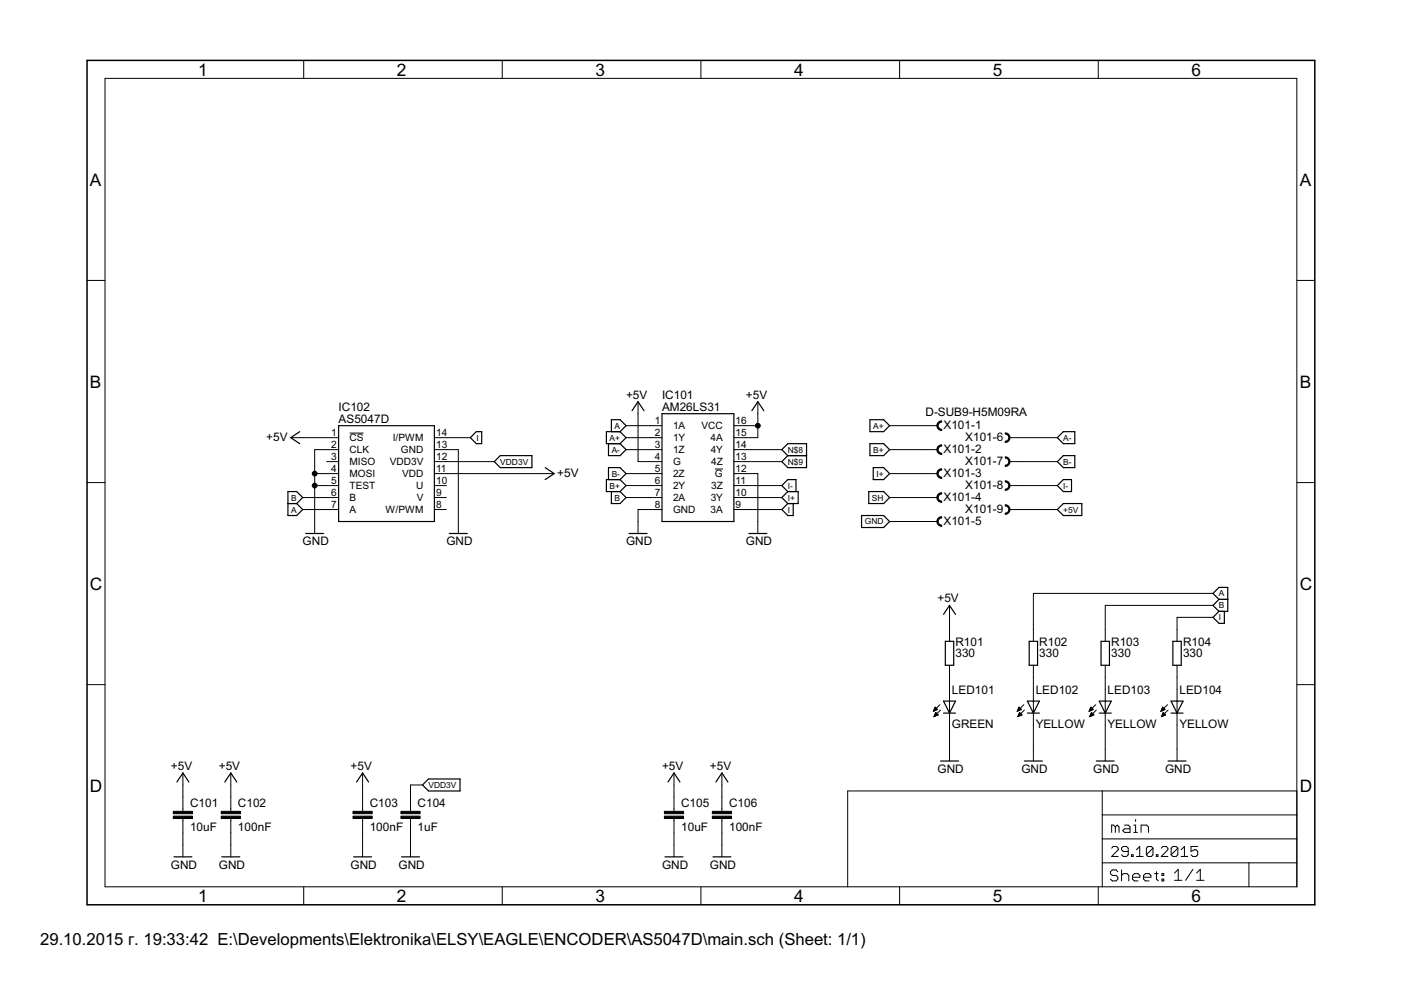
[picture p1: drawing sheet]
<svg xmlns="http://www.w3.org/2000/svg" width="297mm" height="210mm" viewBox="0 0 297 210" stroke-linecap="round" stroke-linejoin="round" font-family="sans-serif">
<g fill="#000" stroke="#000" stroke-width=".21">
<path d="M22.3 16.6v171.4zM64.4 12.8v3.8zM106.5 12.8v3.8zM148.6 12.8v3.8zM190.7 12.8v3.8zM232.9 12.8v3.8zM22.3 16.6h252.7zM18.5 59.5h3.8zM275 59.5h3.8zM61.6 92.8h2.6zM64.2 92.8h5.1zM66.7 95.3h2.6z"/>
<path d="M69.3 92.8h2.5zM69.3 95.3h2.5zM69.3 97.9h2.5zM74.1 91.8h3zM92.1 97.9h2.5zM92.1 95.3h2.5zM92.1 92.8h2.5zM94.6 95.3h2.6zM94.6 92.8h5.1zM94.6 97.9h10.2zM132.7 95.3h5.1zM132.7 92.8h5.1z"/>
<path d="M132.7 90.3h5.1zM135.3 85.2v2.5zM135.3 87.7v10.2zM135.3 97.9h2.5zM137.8 90.3h2.6zM137.8 92.8h2.6zM137.8 95.3h2.6zM137.8 97.9h2.6zM151.6 99.4h1.7zM155.6 97.9h2.5zM155.6 95.3h2.5zM155.6 92.8h2.5z"/>
<path d="M155.6 90.3h2.5zM158.1 90.3h2.6zM158.1 92.8h2.6zM160.7 85.2v2.5zM160.7 87.7v2.6zM160.7 90.3v2.5zM158.1 95.3h7.7zM158.1 97.9h7.7zM188.6 90.3h7.6zM188.6 95.3h7.6zM196.2 90.3h2.6zM196.2 95.3h2.6z"/>
<path d="M214 92.8h2.6zM214 97.9h2.6zM216.6 97.9h7.6zM216.6 92.8h7.6zM18.5 102.3h3.8zM64.2 105.5h5.1zM64.2 108h5.1zM66.7 110.6v2.5zM66.7 103v7.6zM66.7 100.4v2.6zM66.7 95.3v5.1zM69.3 100.4h2.5z"/>
<path d="M69.3 103h2.5zM69.3 105.5h2.5zM69.3 108h2.5zM66.7 100.4h2.6zM66.7 103h2.6zM92.1 108h2.5zM92.1 105.5h2.5zM92.1 103h2.5zM92.1 100.4h2.5zM97.2 110.6v2.5zM97.2 95.3v15.3zM115 100.4h2.5z"/>
<path d="M94.6 100.4h20.4zM132.7 100.4h5.1zM132.7 103h5.1zM132.7 105.5h5.1zM135.3 110.6v2.5zM135.3 108v2.6zM135.3 108h2.5zM137.8 100.4h2.6zM137.8 103h2.6zM137.8 105.5h2.6zM137.8 108h2.6zM155.6 108h2.5z"/>
<path d="M155.6 105.5h2.5zM155.6 103h2.5zM155.6 100.4h2.5zM160.7 110.6v2.5zM160.7 100.4v10.2zM158.1 100.4h2.6zM158.1 103h7.7zM158.1 105.5h7.7zM158.1 108h7.7zM188.6 110.6h7.6zM188.6 105.5h7.6zM188.6 100.4h7.6z"/>
<path d="M196.2 100.4h2.6zM196.2 105.5h2.6zM196.2 110.6h2.6zM214 103h2.6zM214 108h2.6zM216.6 108h7.6zM216.6 103h7.6zM275 102.3h3.8zM201.3 128.4v2.5zM201.3 133.4v2.6zM201.3 130.9v2.5zM219.1 133.4v2.6z"/>
<path d="M219.1 125.8v7.6zM234.3 133.4v2.6zM234.3 128.4v5zM249.6 133.4v2.6zM249.6 130.9v2.5zM234.3 128.4h22.9zM219.1 125.8h38.1zM249.6 130.9h7.6zM18.5 145.2h3.8zM198.3 149.9l-.4 .9zM197.9 150.7h.2zM198 150.6h.4z"/>
<path d="M198.4 151.1l-.4 .9zM198 150.5h.7zM198.1 150.3h.6zM198.1 151.8h.3zM198.1 151.7h.6zM198.1 150.2h.5zM198.2 150.1h.2zM198.2 151.6h.7zM198.2 151.4h.6zM198.3 149.9l.5 .5zM198.3 151.3h.3zM198.3 151.2h.2z"/>
<path d="M198.4 151.1l.5 .5zM197.9 150.8l.9-.4zM198 152l.9-.4zM199.3 149.4l-1.4 1.4zM199.4 150.6l-1.4 1.4zM201.3 151.2v2.5zM201.3 146.1v2.6zM201.3 148.7v2.5zM201.3 158.8v2.6zM201.3 141.1v2.5zM201.3 153.7v5.1zM201.3 143.6v2.5z"/>
<path d="M216 149.9l-.3 .9zM215.7 150.7h.2zM215.8 150.6h.4zM216.2 151.1l-.4 .9zM215.8 150.5h.7zM215.9 150.3h.6zM215.9 151.8h.3zM215.9 151.7h.6zM215.9 150.2h.4zM216 150.1h.2zM216 151.6h.7zM216 151.4h.5z"/>
<path d="M216 149.9l.6 .5zM216.1 151.3h.3zM216.1 151.2h.2zM216.2 151.1l.5 .5zM215.7 150.8l.9-.4zM215.8 152l.9-.4zM217.1 149.4l-1.4 1.4zM217.2 150.6l-1.4 1.4zM219.1 151.2v2.5zM219.1 146.1v2.6zM219.1 148.7v2.5zM219.1 158.8v2.6z"/>
<path d="M219.1 141.1v2.5zM219.1 153.7v5.1zM219.1 143.6v2.5zM231.3 149.9l-.4 .9zM230.9 150.7h.2zM231 150.6h.4zM231.4 151.1l-.4 .9zM231.1 150.5h.6zM231.1 150.3h.6zM231.1 151.8h.3zM231.1 150.2h.5zM231.1 151.7h.6z"/>
<path d="M231.2 150.1h.3zM231.2 151.6h.7zM231.2 151.4h.6zM231.3 149.9l.5 .5zM231.3 151.3h.3zM231.4 151.2h.1zM231.4 151.1l.5 .5zM230.9 150.8l.9-.4zM231 152l.9-.4zM232.3 149.4l-1.4 1.4zM232.4 150.6l-1.4 1.4zM234.3 151.2v2.5z"/>
<path d="M234.3 146.1v2.6zM234.3 148.7v2.5zM234.3 158.8v2.6zM234.3 141.1v2.5zM234.3 153.7v5.1zM234.3 143.6v2.5zM246.5 149.9l-.4 .9zM246.2 150.7h.2zM246.2 150.6h.5zM246.6 151.1l-.3 .9zM246.3 150.5h.6zM246.3 150.3h.6z"/>
<path d="M246.3 151.8h.3zM246.4 150.2h.4zM246.4 151.7h.5zM246.4 150.1h.3zM246.4 151.6h.7zM246.5 151.4h.5zM246.5 149.9l.5 .5zM246.5 151.3h.4zM246.6 151.2h.2zM246.6 151.1l.5 .5zM246.1 150.8l.9-.4zM246.3 152l.8-.4z"/>
<path d="M247.5 149.4l-1.4 1.4zM247.6 150.6l-1.3 1.4zM249.6 151.2v2.5zM249.6 146.1v2.6zM249.6 148.7v2.5zM249.6 158.8v2.6zM249.6 141.1v2.5zM249.6 153.7v5.1zM249.6 143.6v2.5zM275 145.2h3.8zM38.8 169v2.5zM38.8 174.1v2.5z"/>
<path d="M38.8 171.5v.5zM38.8 173.5v.6zM38.8 179.1v2.6zM38.8 163.9v2.5zM38.8 166.4v2.6zM38.8 176.6v2.5zM48.9 179.1v2.6zM48.9 163.9v2.5zM48.9 169v2.5zM48.9 174.1v2.5zM48.9 171.5v.5zM48.9 173.5v.6z"/>
<path d="M48.9 166.4v2.6zM48.9 176.6v2.5zM76.9 169v2.5zM76.9 174.1v2.5zM76.9 171.5v.5zM76.9 173.5v.6zM76.9 163.9v2.5zM76.9 179.1v2.6zM76.9 166.4v2.6zM76.9 176.6v2.5zM87 169v2.5zM87 174.1v2.5z"/>
<path d="M87 171.5v.5zM87 173.5v.6zM87 179.1v2.6zM87 176.6v2.5zM87 166.4v2.6zM87 166.4h2.6zM142.9 169v2.5zM142.9 174.1v2.5zM142.9 171.5v.5zM142.9 173.5v.6zM142.9 179.1v2.6zM142.9 163.9v2.5z"/>
<path d="M142.9 166.4v2.6zM142.9 176.6v2.5zM153.1 179.1v2.6zM153.1 163.9v2.5zM153.1 169v2.5zM153.1 174.1v2.5zM153.1 171.5v.5zM153.1 173.5v.6zM153.1 166.4v2.6zM153.1 176.6v2.5zM179.7 167.7h54zM233.7 167.7h41.3z"/>
<path d="M233.7 177.9h41.3zM233.7 172.8v5.1zM233.7 172.8h41.3zM233.7 167.7v5.1zM235.7 174.9v1.6zM235.7 174.9h.4zM236 179.5l-.3 .3zM236.1 174.9l.4 .4zM236.5 175.3v1.2zM236.5 175.3l.4-.4zM236 179.5h.7zM236.9 174.9l.4 .4z"/>
<path d="M236.7 179.5l.4 .3zM237.3 175.3v1.2zM237.8 179.8v.4zM238 176.1l.4-.4zM238.1 179.5l-.3 .3zM238.4 174.9h.8zM238 176.1l.4 .4zM238.4 175.7h1.2zM238.1 179.5h.7zM239.2 174.9l.4 .4zM238.8 179.5l.4 .3zM239.6 175.3v1.2z"/>
<path d="M238.4 176.5h1.2zM240.4 174.9h.4zM240.4 176.5h.8zM240.8 174.9v1.6zM240.8 173.8v.4zM241.6 179.5v2.1zM241.9 174.9v1.6zM241.9 174.9h1.2zM243.4 179.5l-.3 .3zM243.1 174.9l.4 .4zM243.4 179.5h.7zM243.5 175.3v1.2z"/>
<path d="M244.1 179.5l.4 .3zM244.5 179.8v1.4zM246.5 179.5l-.3 .3zM246.5 179.5h.8zM247.3 179.5l.3 .3zM248.7 179.5l-.4 .3zM248.7 179.5h.7zM249.4 179.5l.3 .3zM249.7 179.8v1.4zM251.1 179.5v2.1zM252.5 179.5v1zM252.5 179.5h1.4z"/>
<path d="M275 172.8v5.1zM275 167.7v5.1zM22.3 188h252.7zM64.4 188v3.8zM106.5 188v3.8zM148.6 188v3.8zM179.7 167.7v20.3zM190.7 188v3.8zM232.9 188v3.8zM233.7 182.9v5.1zM233.7 177.9v5zM235.4 184.8v.4z"/>
<path d="M235.4 185.2l.4 .4zM237.1 180.2l-1.4 1.4zM235.4 184.8l.4-.4zM235.8 185.6h.8zM235.4 186.4l.4 .4zM235.8 184.4h.8zM236.6 185.6l.4 .4zM235.8 186.8h.8zM236.6 184.4l.4 .4zM237 186v.4zM237 186.4l-.4 .4zM235.7 181.6h1.4z"/>
<path d="M237.1 179.8v.4zM237.8 181.2l.3 .4zM237.8 180.2l.3 .3zM237.8 184.4v2.4zM237.8 185.6l.4-.4zM238.1 181.6h.7zM238.1 180.5h1.1zM238.2 185.2h.8zM239.2 181.2l-.4 .4zM239 185.2l.3 .4zM239.2 179.8v1.4zM239.3 185.6v1.2z"/>
<path d="M239.9 181.2v.4zM239.9 181.2h.3zM240.1 185.6v.8zM240.1 185.6l.4-.4zM240.2 181.2v.4zM239.9 181.6h.3zM240.1 186.4l.4 .4zM240.5 185.2h.8zM240.9 180.2l.7-.7zM240.9 181.6h1.5zM240.5 186.8h.8zM241.3 185.2l.4 .4z"/>
<path d="M241.7 185.6v.4zM240.1 186h1.6zM242.5 185.6v.8zM242.5 185.6l.3-.4zM242.5 186.4l.3 .4zM242.8 185.2h.8zM243.1 179.8v1.4zM243.1 181.2l1.4-1.4zM243.1 181.2l.3 .4zM242.8 186.8h.8zM243.6 185.2l.4 .4zM244 185.6v.4z"/>
<path d="M242.5 186h1.5zM243.4 181.6h.7zM244.5 181.2l-.4 .4zM244.8 185.2h.8zM245.2 181.2v.4zM245.2 181.2h.3zM245.2 184.8v1.6zM245.2 186.4l.4 .4zM245.5 181.2v.4zM245.2 181.6h.3zM247.6 180.2l-1.4 1.4zM246.4 185.2h.3z"/>
<path d="M246.4 185.2v.4zM246.4 186.4h.3zM246.4 186.4v.4zM246.7 185.2v.4zM246.4 185.6h.3zM246.7 186.4v.4zM246.4 186.8h.3zM246.2 181.6h1.4zM247.6 179.8v.4zM248.3 179.8v1.4zM248.3 181.2l1.4-1.4zM248.3 181.2l.4 .4z"/>
<path d="M249 185.1l.8-.8zM249 186.6h1.6zM248.7 181.6h.7zM249.7 181.2l-.3 .4zM249.8 184.3v2.3zM251.1 179.5l-.7 .7zM250.4 181.6h1.4zM252.9 184.3l-1.5 2.3zM252.5 180.5l.7-.3zM252.5 181.2l.4 .4zM253.2 180.2h.4zM253.6 180.2l.3 .3z"/>
<path d="M252.9 181.6h.7zM253.7 185.1l.8-.8zM253.7 186.6h1.6zM253.9 180.5v.7zM253.9 181.2l-.3 .4zM254.5 184.3v2.3zM264.8 182.9v5.1zM264.8 182.9h10.2zM233.7 182.9h31.1zM275 182.9v5.1zM275 177.9v5zM275 16.6v171.4z"/>
<path d="M199 89.5l.7-.3v.3a.76 .76 0 0 0-.8 .8 .76 .76 0 0 0 .8 .7v.3a1.02 1.02 0 0 1-1-.7 1.02 1.02 0 0 1 .3-1.1z" fill-rule="evenodd"/>
<path d="M199 94.6l.7-.3v.3a.76 .76 0 0 0-.8 .7 .76 .76 0 0 0 .8 .8v.3a1.02 1.02 0 0 1-1-.7 1.02 1.02 0 0 1 .3-1.1z" fill-rule="evenodd"/>
<path d="M199 99.6l.7-.2v.3a.76 .76 0 0 0-.8 .7 .76 .76 0 0 0 .8 .8v.2a1.02 1.02 0 0 1-1-.6 1.02 1.02 0 0 1 .3-1.2z" fill-rule="evenodd"/>
<path d="M213.1 91.8a1.02 1.02 0 0 1 1 1 1.02 1.02 0 0 1-1 1v-.2a.76 .76 0 0 0 .8-.8 .76 .76 0 0 0-.8-.8z" fill-rule="evenodd"/>
<path d="M213.1 96.9a1.02 1.02 0 0 1 1 1 1.02 1.02 0 0 1-1 1v-.3a.76 .76 0 0 0 .8-.7 .76 .76 0 0 0-.8-.8z" fill-rule="evenodd"/>
<path d="M199 104.7l.7-.2v.2a.76 .76 0 0 0-.8 .8 .76 .76 0 0 0 .8 .8v.2a1.02 1.02 0 0 1-1-.7 1.02 1.02 0 0 1 .3-1.1z" fill-rule="evenodd"/>
<path d="M199 109.8l.7-.2v.2a.76 .76 0 0 0-.8 .8 .76 .76 0 0 0 .8 .7v.3a1.02 1.02 0 0 1-1-.7 1.02 1.02 0 0 1 .3-1.1z" fill-rule="evenodd"/>
<path d="M213.1 101.9a1.02 1.02 0 0 1 1 1.1 1.02 1.02 0 0 1-1 1v-.3a.76 .76 0 0 0 .8-.7 .76 .76 0 0 0-.8-.8z" fill-rule="evenodd"/>
<path d="M213.1 107a1.02 1.02 0 0 1 1 1 1.02 1.02 0 0 1-1 1.1v-.3a.76 .76 0 0 0 .8-.8 .76 .76 0 0 0-.8-.7z" fill-rule="evenodd"/>
<circle cx="160.7" cy="90.3" r=".51"/>
<circle cx="66.7" cy="103" r=".51"/>
<circle cx="66.7" cy="100.4" r=".51"/>
</g>
<g fill="#000" stroke="#000" stroke-width=".25">
<path d="M61.6 92.8l1.9-1.3zM61.6 92.8l1.9 1.3zM71.8 90.3h20.3zM92.1 90.3v20.3zM99.7 92.8l1.3-1.3zM99.7 92.8l1.3 1.3zM101 91.5h1.1zM101 94.1h1.1zM102.1 91.5v2.6zM104.8 97.9l1.3-1.3zM104.8 97.9l1.3 1.2zM106.1 96.6h6.7z"/>
<path d="M106.1 99.1h6.7zM112.8 96.6v2.5zM128.6 91.5v2.6zM129 94.1v2.5zM129.6 89v2.5zM129 99.1h2.5zM129 96.6h2.5zM129 94.1h2.5zM128.6 94.1h2.9zM128.6 91.5h2.9zM129.6 91.5h1.9zM129.6 89h1.9z"/>
<path d="M132.7 95.3l-1.2 1.3zM131.5 94.1l1.2 1.2zM132.7 92.8l-1.2 1.3zM131.5 91.5l1.2 1.3zM132.7 90.3l-1.2 1.2zM131.5 89l1.2 1.3zM135.3 85.2l-1.3 1.9zM135.3 85.2l1.2 1.9zM140.4 87.7h15.2zM155.6 87.7v22.9zM160.7 85.2l-1.3 1.9zM160.7 85.2l1.2 1.9z"/>
<path d="M165.8 95.3l1.2-1.2zM165.8 95.3l1.2 1.3zM165.8 97.9l1.2-1.3zM165.8 97.9l1.2 1.2zM167 94.1h4zM167 96.6h4zM167 99.1h4zM171 94.1v2.5zM171 96.6v2.5zM184.4 89v2.5zM184.4 94.1v2.5zM184.4 91.5h2.9z"/>
<path d="M184.4 89h2.9zM185.1 99.1h2.2zM184.4 96.6h2.9zM184.4 94.1h2.9zM188.6 90.3l-1.3 1.2zM187.3 89l1.3 1.3zM188.6 95.3l-1.3 1.3zM187.3 94.1l1.3 1.2zM224.2 97.9l1.2 1.2zM224.2 97.9l1.2-1.3zM224.2 92.8l1.2 1.3zM224.2 92.8l1.2-1.3z"/>
<path d="M225.4 99.1h2.5zM225.4 96.6h2.5zM225.4 94.1h2.5zM225.4 91.5h2.5zM227.9 96.6v2.5zM227.9 91.5v2.6zM61 104.2v2.6zM61 106.8v2.5zM61 106.8h1.9zM61 104.2h1.9zM61 109.3h1.9zM64.2 105.5l-1.3 1.3z"/>
<path d="M62.9 104.2l1.3 1.3zM64.2 108l-1.3 1.3zM62.9 106.8l1.3 1.2zM64.8 113.1h3.8zM71.8 90.3v20.3zM71.8 110.6h20.3zM95.3 113.1h3.8zM115.6 101.7l1.9-1.3zM115.6 99.1l1.9 1.3zM128.6 101.7v2.5zM129 99.1v2.6zM129.6 104.2v2.6z"/>
<path d="M129 101.7h2.5zM128.6 104.2h2.9zM128.6 101.7h2.9zM129.6 106.8h1.9zM129.6 104.2h1.9zM132.7 100.4l-1.2 1.3zM131.5 99.1l1.2 1.3zM132.7 103l-1.2 1.2zM131.5 101.7l1.2 1.3zM132.7 105.5l-1.2 1.3zM131.5 104.2l1.2 1.3zM133.4 113.1h3.8z"/>
<path d="M140.4 87.7v22.9zM140.4 110.6h15.2zM158.8 113.1h3.8zM165.8 103l1.2-1.3zM165.8 103l1.2 1.2zM165.8 105.5l1.2-1.3zM165.8 105.5l1.2 1.3zM165.8 108l1.2-1.2zM165.8 108l1.2 1.3zM167 101.7h1.8zM167 104.2h1.8zM167 104.2h2.2z"/>
<path d="M167 106.8h2.2zM167 106.8h1.2zM167 109.3h1.2zM168.2 106.8v2.5zM168.8 101.7v2.5zM169.2 104.2v2.6zM182.7 109.3v2.5zM184.2 104.2v2.6zM185.1 99.1v2.6zM182.7 111.8h4.6zM182.7 109.3h4.6zM184.2 106.8h3.1z"/>
<path d="M184.2 104.2h3.1zM185.1 101.7h2.2zM188.6 110.6l-1.3 1.2zM187.3 109.3l1.3 1.3zM188.6 105.5l-1.3 1.3zM187.3 104.2l1.3 1.3zM188.6 100.4l-1.3 1.3zM187.3 99.1l1.3 1.3zM224.2 108l1.2 1.3zM224.2 108l1.2-1.2zM224.2 103l1.2 1.2zM224.2 103l1.2-1.3z"/>
<path d="M225.4 109.3h4zM225.4 106.8h4zM225.4 104.2h1.8zM225.4 101.7h1.8zM227.2 101.7v2.5zM229.4 106.8v2.5zM200.4 136v5.1zM201.3 128.4l-1.3 1.9zM200.4 136h1.8zM201.3 128.4l1.3 1.9zM218.2 136v5.1zM218.2 136h1.8z"/>
<path d="M233.4 136v5.1zM233.4 136h1.8zM248.7 136v5.1zM248.7 136h1.7zM257.2 128.4l1.2-1.3zM257.2 128.4l1.2 1.2zM257.2 125.8l1.2-1.3zM257.2 125.8l1.2 1.3zM257.2 130.9l1.2-1.3zM257.2 130.9l1.2 1.3zM258.4 127.1h1.9zM258.4 129.6h1.9z"/>
<path d="M258.4 124.5h1.9zM258.4 129.6h1.2zM258.4 132.2h1.2zM259.6 129.6v2.6zM260.3 127.1v2.5zM260.3 124.5v2.6zM200 148.7l1.3 2.5zM200 151.2h1.3zM200 148.7h1.3zM202.2 136v5.1zM200.4 141.1h1.8zM202.6 148.7l-1.3 2.5z"/>
<path d="M201.3 151.2h1.3zM201.3 148.7h1.3zM217.8 148.7l1.3 2.5zM217.8 151.2h1.3zM217.8 148.7h1.3zM220 136v5.1zM218.2 141.1h1.8zM220.4 148.7l-1.3 2.5zM219.1 151.2h1.3zM219.1 148.7h1.3zM233.1 148.7l1.2 2.5zM233.1 151.2h1.2z"/>
<path d="M233.1 148.7h1.2zM235.2 136v5.1zM233.4 141.1h1.8zM235.6 148.7l-1.3 2.5zM234.3 151.2h1.3zM234.3 148.7h1.3zM248.3 148.7l1.3 2.5zM248.3 151.2h1.3zM248.3 148.7h1.3zM250.4 136v5.1zM248.7 141.1h1.7zM250.8 148.7l-1.2 2.5z"/>
<path d="M249.6 151.2h1.2zM249.6 148.7h1.2zM38.8 163.9l-1.3 1.9zM38.8 163.9l1.2 1.9zM48.9 163.9l-1.2 1.9zM48.9 163.9l1.3 1.9zM76.9 163.9l-1.3 1.9zM76.9 163.9l1.2 1.9zM89.6 166.4l1.2-1.2zM89.6 166.4l1.2 1.3zM90.8 165.2h6.7zM90.8 167.7h6.7z"/>
<path d="M97.5 165.2v2.5zM142.9 163.9l-1.3 1.9zM142.9 163.9l1.3 1.9zM153.1 163.9l-1.3 1.9zM153.1 163.9l1.2 1.9zM199.4 161.4h3.8zM217.2 161.4h3.8zM232.4 161.4h3.8zM247.6 161.4h3.9zM36.9 181.7h3.8zM47 181.7h3.8zM75 181.7h3.8z"/>
<path d="M85.1 181.7h3.8zM141 181.7h3.8zM151.2 181.7h3.8z"/>
</g>
<path d="M18.5 12.8v179zM18.5 12.8h260.3zM18.5 191.8h260.3zM278.8 12.8v179z" fill="#000" stroke="#000" stroke-width=".32"/>
<path d="M36.7 173h4.1v.5h-4.1zM36.7 172h4.1v.5h-4.1zM46.9 173h4.1v.5h-4.1zM46.9 172h4.1v.5h-4.1zM74.8 173h4.1v.5h-4.1zM74.8 172h4.1v.5h-4.1zM85 173h4.1v.5h-4.1zM85 172h4.1v.5h-4.1zM140.9 173h4v.5h-4zM140.9 172h4v.5h-4zM151 173h4.1v.5h-4.1zM151 172h4.1v.5h-4.1z" fill="#000" stroke="#000" stroke-width=".21"/>
<g font-size="4.1">
<text x="42" y="16">1</text>
<text x="84.1" y="16">2</text>
<text x="126.3" y="16">3</text>
<text x="168.4" y="16">4</text>
<text x="210.5" y="16">5</text>
<text x="252.6" y="16">6</text>
<text x="19.1" y="39.3">A</text>
<text x="275.6" y="39.3">A</text>
<text x="19.1" y="82.2">B</text>
<text x="275.6" y="82.2">B</text>
<text x="19.1" y="125">C</text>
<text x="275.6" y="125">C</text>
<text x="19.1" y="167.9">D</text>
<text x="275.6" y="167.9">D</text>
<text x="42" y="191.2">1</text>
<text x="84.1" y="191.2">2</text>
<text x="126.3" y="191.2">3</text>
<text x="168.4" y="191.2">4</text>
<text x="210.5" y="191.2">5</text>
<text x="252.6" y="191.2">6</text>
</g>
<text font-size="4" x="8.5" y="200.4">29.10.2015 г. 19:33:42 E:\Developments\Elektronika\ELSY\EAGLE\ENCODER\AS5047D\main.sch (Sheet: 1/1)</text>
<g font-size="2.8">
<text x="71.8" y="89.6">AS5047D</text>
<text x="71.8" y="87.1">IC102</text>
<text x="132.7" y="84.5">+5V</text>
<text x="140.4" y="87.1">AM26LS31</text>
<text x="140.4" y="84.5">IC101</text>
<text x="158.1" y="84.5">+5V</text>
<text x="196.2" y="88.2">D-SUB9-H5M09RA</text>
<text x="56.5" y="93.4">+5V</text>
<text x="200" y="91">X101-1</text>
<text x="204.7" y="93.6">X101-6</text>
<text x="118.1" y="101">+5V</text>
<text x="200" y="96.1">X101-2</text>
<text x="200" y="101.2">X101-3</text>
<text x="204.7" y="98.6">X101-7</text>
<text x="200" y="106.3">X101-4</text>
<text x="204.7" y="103.7">X101-8</text>
<text x="200" y="111.3">X101-5</text>
<text x="204.7" y="108.8">X101-9</text>
<text x="64.2" y="115.6">GND</text>
<text x="94.6" y="115.6">GND</text>
<text x="132.7" y="115.6">GND</text>
<text x="158.1" y="115.6">GND</text>
<text x="198.8" y="127.7">+5V</text>
<text x="202.6" y="137">R101</text>
<text x="220.4" y="137">R102</text>
<text x="235.6" y="137">R103</text>
<text x="250.8" y="137">R104</text>
<text x="202.6" y="139.3">330</text>
<text x="220.4" y="139.3">330</text>
<text x="235.6" y="139.3">330</text>
<text x="250.8" y="139.3">330</text>
<text x="201.8" y="147.1">LED101</text>
<text x="219.6" y="147.1">LED102</text>
<text x="234.8" y="147.1">LED103</text>
<text x="250.1" y="147.1">LED104</text>
<text x="201.8" y="154.4">GREEN</text>
<text x="219.6" y="154.4">YELLOW</text>
<text x="234.8" y="154.4">YELLOW</text>
<text x="250.1" y="154.4">YELLOW</text>
<text x="36.2" y="163.3">+5V</text>
<text x="46.4" y="163.3">+5V</text>
<text x="74.3" y="163.3">+5V</text>
<text x="140.4" y="163.3">+5V</text>
<text x="150.5" y="163.3">+5V</text>
<text x="198.8" y="163.9">GND</text>
<text x="216.5" y="163.9">GND</text>
<text x="231.8" y="163.9">GND</text>
<text x="247" y="163.9">GND</text>
<text x="40.3" y="171.1">C101</text>
<text x="50.5" y="171.1">C102</text>
<text x="78.4" y="171.1">C103</text>
<text x="88.6" y="171.1">C104</text>
<text x="144.4" y="171.1">C105</text>
<text x="154.6" y="171.1">C106</text>
<text x="40.3" y="176.2">10uF</text>
<text x="50.5" y="176.2">100nF</text>
<text x="78.4" y="176.2">100nF</text>
<text x="88.6" y="176.2">1uF</text>
<text x="144.4" y="176.2">10uF</text>
<text x="154.6" y="176.2">100nF</text>
<text x="36.2" y="184.2">GND</text>
<text x="46.4" y="184.2">GND</text>
<text x="74.3" y="184.2">GND</text>
<text x="84.5" y="184.2">GND</text>
<text x="140.4" y="184.2">GND</text>
<text x="150.5" y="184.2">GND</text>
</g>
<g font-size="2.4">
<text x="138.8" y="89.9">1</text>
<text x="156" y="89.9">16</text>
<text x="70.2" y="92.4">1</text>
<text x="70.2" y="95">2</text>
<text x="74.1" y="93.6">CS</text>
<text x="83.3" y="93.6">I/PWM</text>
<text x="92.5" y="95">13</text>
<text x="92.5" y="92.4">14</text>
<text x="138.8" y="92.4">2</text>
<text x="138.8" y="95">3</text>
<text x="142.7" y="91">1A</text>
<text x="142.7" y="93.6">1Y</text>
<text x="148.8" y="91">VCC</text>
<text x="150.7" y="93.6">4A</text>
<text x="156" y="95">14</text>
<text x="156" y="92.4">15</text>
<text x="70.2" y="97.5">3</text>
<text x="70.2" y="100.1">4</text>
<text x="74.1" y="96.1">CLK</text>
<text x="74.1" y="98.6">MISO</text>
<text x="74.1" y="101.2">MOSI</text>
<text x="82.7" y="98.6">VDD3V</text>
<text x="85" y="96.1">GND</text>
<text x="85.3" y="101.2">VDD</text>
<text x="92.5" y="100.1">11</text>
<text x="92.5" y="97.5">12</text>
<text x="138.8" y="97.5">4</text>
<text x="138.8" y="100.1">5</text>
<text x="142.7" y="96.1">1Z</text>
<text x="142.7" y="98.6">G</text>
<text x="142.7" y="101.2">2Z</text>
<text x="150.7" y="96.1">4Y</text>
<text x="150.8" y="98.6">4Z</text>
<text x="151.6" y="101.2">G</text>
<text x="156" y="100.1">12</text>
<text x="156" y="97.5">13</text>
<text x="70.2" y="102.6">5</text>
<text x="70.2" y="105.1">6</text>
<text x="70.2" y="107.7">7</text>
<text x="74.1" y="103.7">TEST</text>
<text x="74.1" y="106.3">B</text>
<text x="88.2" y="103.7">U</text>
<text x="88.4" y="106.3">V</text>
<text x="92.5" y="107.7">8</text>
<text x="92.5" y="105.1">9</text>
<text x="92.5" y="102.6">10</text>
<text x="138.8" y="102.6">6</text>
<text x="138.8" y="105.1">7</text>
<text x="138.8" y="107.7">8</text>
<text x="142.7" y="103.7">2Y</text>
<text x="142.7" y="106.3">2A</text>
<text x="150.7" y="106.3">3Y</text>
<text x="150.8" y="103.7">3Z</text>
<text x="156" y="107.7">9</text>
<text x="156" y="105.1">10</text>
<text x="156" y="102.6">11</text>
<text x="74.1" y="108.8">A</text>
<text x="81.7" y="108.8">W/PWM</text>
<text x="142.7" y="108.8">GND</text>
<text x="150.7" y="108.8">3A</text>
</g>
<g font-size="2">
<text x="101" y="93.4">I</text>
<text x="129.2" y="93.4">A+</text>
<text x="129.7" y="96">A-</text>
<text x="130.3" y="90.9">A</text>
<text x="167" y="96">N$8</text>
<text x="185.1" y="90.9">A+</text>
<text x="185.1" y="96">B+</text>
<text x="225.4" y="93.4">A-</text>
<text x="106.1" y="98.5">VDD3V</text>
<text x="129.7" y="101">B-</text>
<text x="167" y="98.5">N$9</text>
<text x="185.8" y="101">I+</text>
<text x="225.4" y="98.5">B-</text>
<text x="61.7" y="106.1">B</text>
<text x="129.2" y="103.6">B+</text>
<text x="130.3" y="106.1">B</text>
<text x="167" y="103.6">I-</text>
<text x="167" y="106.1">I+</text>
<text x="184.9" y="106.1">SH</text>
<text x="225.4" y="103.6">I-</text>
<text x="61.7" y="108.7">A</text>
<text x="167" y="108.7">I</text>
<text x="183.4" y="111.2">GND</text>
<text x="225.4" y="108.7">+5V</text>
<text x="258.5" y="129">B</text>
<text x="258.5" y="126.4">A</text>
<text x="258.5" y="131.5">I</text>
<text x="90.8" y="167.1">VDD3V</text>
</g>
</svg>
